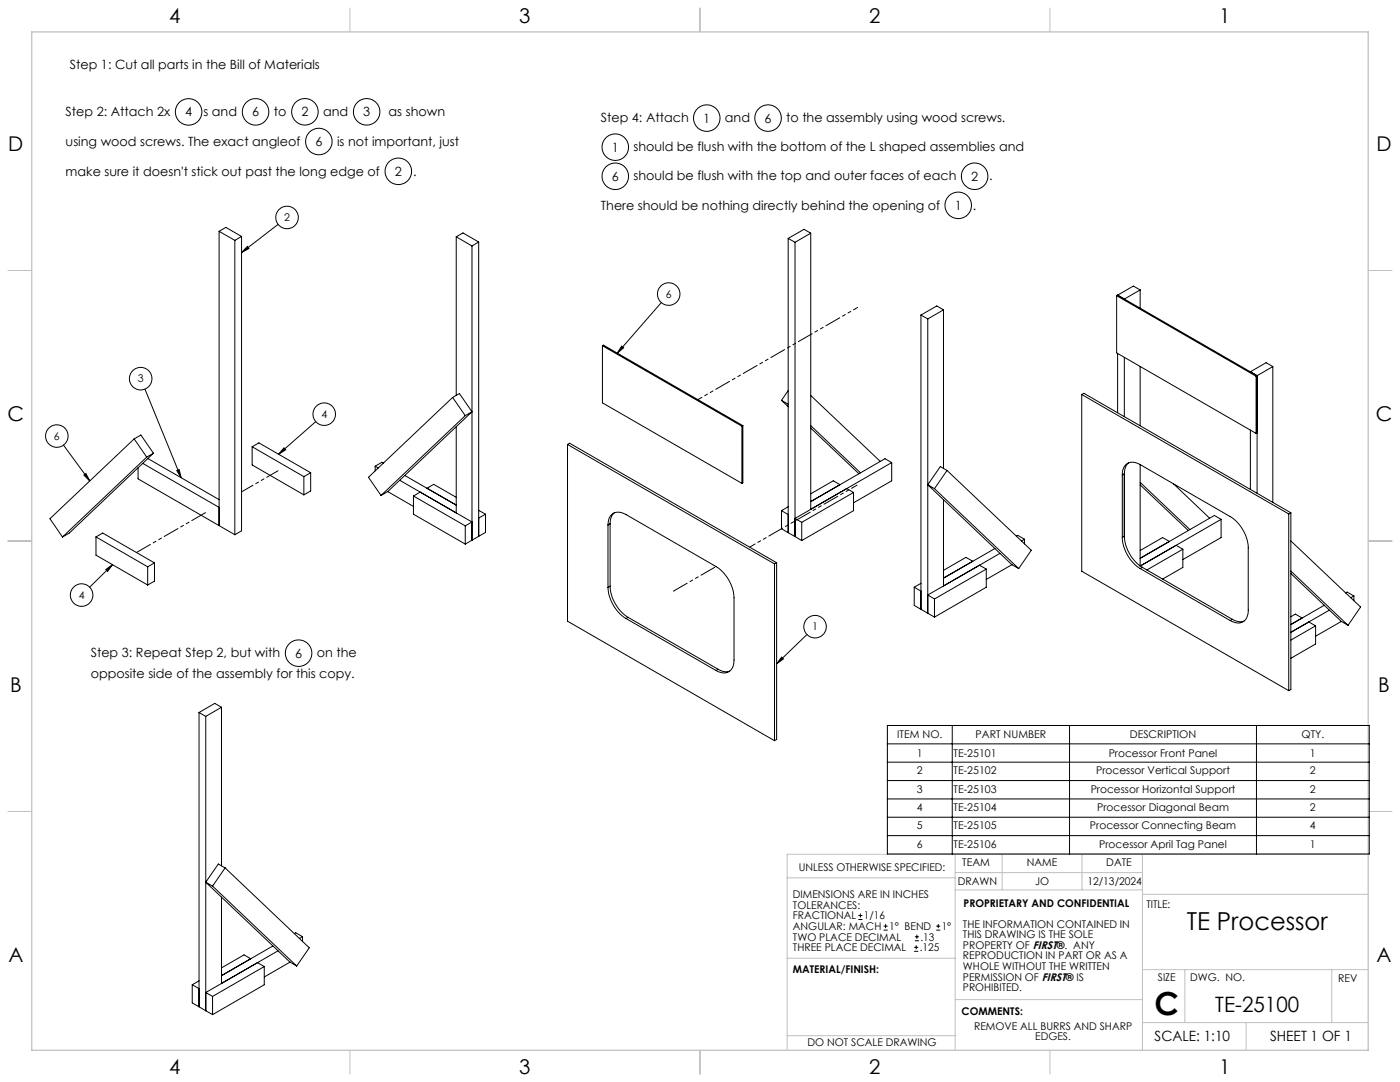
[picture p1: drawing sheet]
<svg xmlns="http://www.w3.org/2000/svg" width="559mm" height="432mm" viewBox="0 0 559 432" stroke-linecap="round" stroke-linejoin="round" font-family="sans-serif">
<g fill="none" stroke="#c0c0c0" stroke-width=".4">
<path d="M139.7 3.2v9.5M279.4 3.2v9.5M419.1 3.2v9.5M3.1 107.9h9.6M546.1 107.9h9.5M3.1 215.9h9.6M546.1 215.9h9.5M3.1 323.8h9.6M546.1 323.8h9.5M314.2 350.3h67M381.2 340.9v78.2M381.2 355.1h74.8"/>
<path d="M381.2 348.2h74.8M400 340.9v14.2M431.9 340.9v14.2M456 340.9v78.2M456 356.9h90.1M546.1 340.9h-231.9v78.2M314.2 382.4h67.2M381.2 398.9h74.8M456 387h90.1M472.9 387v21.1M531.6 387v21.1M139.7 419.1v9.6"/>
<path d="M279.4 419.1v9.6M314.2 413.3h67M419.1 419.1v9.6M456 408.1h90.1M497.4 408.1v11"/>
</g>
<path d="M12.7 12.7h533.4v406.4h-533.4z" fill="none" stroke="#c0c0c0" stroke-width=".5"/>
<g fill="none" stroke="#000" stroke-width=".4">
<path d="M87.5 92.3v117.5M87.5 92.3l6.2 3.6M87.5 92.3l2.6-1.6 6.3 3.7M93.7 95.9v117.5M96.4 94.4l-2.7 1.5M96.4 94.4v117.4l-2.7 1.6M98.7 98.4l.6 .8-2.9 1.6zM111 89.5l-14.6 11.3M182.1 94.5v63.3M182.1 94.5l6.3 3.6M182.1 94.5l2.7-1.5 6.3 3.6M188.4 98.1v117.5"/>
<path d="M191.1 96.6v117.4M191.1 96.6l-2.7 1.5M314.6 95.1v117.5M314.6 95.1l2.7 1.6M317.3 96.7v117.4M323.6 93.1v110.2l32.3-18.7M323.6 93.1l-6.3 3.6M323.6 93.1l-2.7-1.6-6.3 3.6M445.7 118l55.7 32.1M445.7 118v22.8l55.7 32.2M446.1 117.8l-.4 .2M446.1 117.8l55.7 32.1"/>
<path d="M455.1 115.7l-6.3 3.6M455.1 115.7l-2.7-1.5-6.3 3.6M455.1 115.7v7.3M240.5 138l.3-.3 55.7 32.2M240.5 138l55.6 32.1M240.5 138v22.8l55.6 32.1M248.1 138.1l.8 .7-2.5 2.1zM263.9 120.8l-17.5 20.1M367.6 125.7v117.5M367.6 125.7l2.7 1.6M370.3 127.3v117.4M376.6 123.6l-2.7-1.5-6.3 3.6"/>
<path d="M376.6 123.6l-6.3 3.7M376.6 123.6v63.3M57.9 155.3l14.4 35.3M180.7 158.6l-33.6 31.9 5 7.2M180.7 158.6l5 7.3M180.7 158.6l2.7-1.5 5 7.2M311.9 159.8l2.7 2.5M311.9 159.8l2.7 1.5M314.6 155.9l-2.7 3.9M323.6 157.8l27.8 26.3M431.8 157.4l82.6 47.7M431.8 157.4l.8-.4 82.6 47.6"/>
<path d="M431.8 157.4v70.6l82.6 47.6M446.1 141.1v23.6M448.8 142.6v23.7M455.1 146.2v23.7M501.4 150.1v22.9M501.8 149.9l-.4 .2M501.8 149.9v47M508 146.3l-6.2 3.6M508 146.3v54.2M508 146.3l-2.6-1.6-6.3 3.7M25.3 177.6l10.5 14.3M53.6 175.2l-33.7 31.8 5 7.3"/>
<path d="M53.6 175.2l5 7.2M53.6 175.2l2.6-1.6 5 7.3M100.6 178.3l20.7 11.9M100.6 178.3v7.3l20.7 11.9M100.6 178.3l2.7-1.6 20.7 12M113.3 178.7l.7 .8-2.8 1.8zM126 168.2l-14.8 13.1M182.1 170.3v34.4M185.7 165.9l-33.6 31.8M188.4 164.3l-33.6 31.9M188.4 164.3l-2.7 1.6M226.5 177.4v70.5l82.6 47.7"/>
<path d="M226.5 177.4l82.6 47.6M226.5 177.4l.9-.5 82.6 47.7M296.1 170.1v22.8M296.5 169.9l-.4 .2M296.5 169.9v22.8l-.4 .2M323.6 169.9l19.9 18.8M323.6 170.9l19.2 18.2M499.1 171.6v23.7M501.8 172.8l-.4 .2M33.5 189.6l.8-.6 1.5 2.9zM55.1 186.7v4.4l38.6 22.3M57 184.9l30.5 17.6"/>
<path d="M58.6 182.4l-33.7 31.9M59 183l28.5 16.4M61.2 180.9l-33.5 31.8-2.8 1.6M61.2 180.9l-2.6 1.5M70.6 187.8l.9-.4 .8 3.2zM121.3 190.2v7.3M124 188.7l-2.7 1.5M124 188.7v7.2l-2.7 1.6M149.8 186.1l1.2 .7M149.8 186.1v1.8M153 184.8l-.5-.3-2.7 1.6M154.8 196.2l-2.7 1.5"/>
<path d="M154.8 196.2l10.2 5.9M159.5 191.7l28.9 16.6-2.7 1.6M161.6 189.8l20.5 11.8M165 197.9l20.7 12M165 197.9v7.3l20.7 11.9M167.7 196.4l-2.7 1.5M170.4 194.8l2.7-1.5 9 5.2M340.7 196.5l-2.7-1.5-20.7 11.9 2.7 1.6M340.7 196.5l-20.7 12M340.7 196.5v7.3l-20.7 11.9M355.9 184.6l-2.7-1.5-29.6 17.1 11.7-6.8-2.7-1.5-9 5.2M355.9 184.6v7.3l-15.2 8.8"/>
<path d="M370.3 193.5l2.7 1.5M370.3 193.5l33.6 31.9M373 195l33.6 31.9M376.6 199.4v34.5l22.5-13.1M378 187.7l-2.7-1.5-5 7.3M378 187.7l-5 7.3M378 187.7l33.6 31.9-5 7.3M448 189.6v24.9M448.8 189.1v24.9M448.8 189.1l-.8 .5M450.5 184.7l-1.2 1.7-.5 2.7M455.1 192.5l19.8 18.8"/>
<path d="M455.1 193.5l19.2 18.2M455.1 185.4v40.4M455.1 185.4l35.9 20.8a15.9 15.9 0 0 1 7.2 12.4v24.9a4.2 4.2 0 0 1-1.4 4.2 4.2 4.2 0 0 1-4.5 .5l-1.3-.5M455.1 185.4a4.2 4.2 0 0 0-7 2.7l-.1 1.5M468.3 193l14.5 13.8M38.3 214.3l2.7-1.6 20.7 11.9M38.3 214.3l20.6 11.9M38.3 214.3v7.2l20.6 12M185.7 209.9v7.2M191.1 203.7l2.7 1.5M191.1 214l-5.4 3.1M193.8 205.2l-2.7 1.6"/>
<path d="M193.8 205.2v7.3l-2.7 1.5M242.7 209.5a4.3 4.3 0 0 1 5.9-4.7l37.2 21.3a15.9 15.9 0 0 1 7.2 12.4v24.9a4.3 4.3 0 0 1-5.9 4.8l-1.3-.6M242.7 209.5v24.9M243.5 209l-.8 .5M243.5 209v24.9M245.2 204.6l-1.2 1.8-.5 2.6M311.9 203.8l2.7 1.6M311.9 203.8v7.2l2.7 1.6M314.6 202.2l-2.7 1.6M314.6 212.6l2.7 1.5M317.3 214.1l2.7 1.6M320 208.5v7.2"/>
<path d="M397.1 218.9l-20.5 11.8M405.7 214l.5-.4 2.7 1.6M408.9 215.2l-1.2 .7M408.9 215.2v1.9M448 214.5a15.8 15.8 0 0 0 7.1 12.4M448.8 214a15.9 15.9 0 0 0 7.2 12.4M448.8 214l-.8 .5M469.4 217.6l2.7 1.6M472.1 219.2l-14.3 8.3M472.1 219.2v7.2l-8.1 4.7M487.4 207.3l-32.3 18.6M487.4 207.3l-2.7-1.6-29.6 17.1 11.7-6.7-2.8-1.6-8.9 5.2"/>
<path d="M487.4 207.3v7.2l-15.3 8.8M514.4 205.1v70.5M515.2 215.9l27.9 26.4-5 7.3M515.2 204.6v70.6l-.8 .4M515.2 204.6l-.8 .5M42.2 227.3l2.7-1.9-2 2.6zM44.9 225.4l-9.1 9M58.9 226.2v7.3M61.7 224.6l-2.8 1.6M61.7 224.6v7.3l-2.8 1.6M242.7 234.4a15.9 15.9 0 0 0 7.2 12.4M243.5 233.9a15.9 15.9 0 0 0 7.2 12.5"/>
<path d="M243.5 233.9l-.8 .5M309.1 225v70.6M310 224.6l-.9 .4M310 224.6v70.5l-.9 .5M364.9 234.4l2.7 1.5M364.9 234.4v7.2l2.7 1.6M367.6 232.8l-2.7 1.6M373 239v7.3M388.3 224l-2.7-1.6-9 5.2M393.7 227.1l-2.8-1.5-20.6 11.9 2.7 1.5M393.7 227.1l-20.7 11.9M393.7 227.1v7.3l-20.7 11.9"/>
<path d="M403.9 225.4l2.7 1.5M403.9 225.4l-10.2 5.8M455.1 226.9l35.9 20.8M456 226.4l-.9 .5M456 226.4l35.9 20.8M515.2 228.9l20.2 19.1M515.2 227.9l22.9 21.7M537.1 236.6l.6-.3 2.7 1.5M540.4 237.8l-1.2 .7M540.4 237.8v1.9M249.9 246.8l35.9 20.8M250.7 246.4l-.8 .4"/>
<path d="M250.7 246.4l35.9 20.7M322.1 253.2l-12.1 11.7M367.6 243.2l2.7 1.5M370.3 244.7l2.7 1.6M491.9 247.2l2.9 .9 1.7-.2M491.9 247.2l-.9 .5M522.4 248.2l2.7 1.6M525.1 249.8l-9.9 5.6M525.1 249.8v7.2l-9.9 5.7M528.6 241.5l-13.4 7.7 4.5-2.6-2.7-1.5-1.8 1M530.6 243.5l-15.4 8.8M535.4 248l2.7 1.6"/>
<path d="M535.4 248l-10.3 5.9M286.6 267.1l2.6 .9 2.1-.2M286.6 267.1l-.8 .5M312 262.3l.7 .7-2.7 1.9zM79.4 284.3v117.5M79.4 284.3l2.7 1.6M82.1 285.9v117.5M88.4 282.3l-6.3 3.6M88.4 282.3l-2.7-1.6-6.3 3.6M88.4 282.3v63.2M354.2 289.5h192.3v51.3h-192.3zM354.2 296.9h192.3"/>
<path d="M380.1 289.5v51.3M426.9 289.5v51.3M501.5 289.5v51.3M354.2 304.2h192.3M354.2 311.5h192.3M354.2 318.8h192.3M354.2 326.1h192.3M354.2 333.5h192.3M82.1 352.1l33.6 31.9M82.1 352.1l2.7 1.5M84.8 353.6l33.6 31.9M88.4 358v34.5l22.6-13.1"/>
<path d="M89.9 346.4l-5.1 7.2M89.9 346.4l33.5 31.8-5 7.3M89.9 346.4l-2.8-1.6-5 7.3M108.9 377.5l-20.5 11.9M117.5 372.6l.5-.3 2.8 1.5M120.8 373.8l-1.3 .7M120.8 373.8v1.9M342.6 367h1.6M342.6 365.4h1.6M343.4 364.6v1.5M352.7 371.2h1.6M352.7 369.6h1.6"/>
<path d="M353.5 368.8v1.6M364.9 379.7h1.6M364.9 378.1h1.6M365.2 375.4h1.6M365.2 373.8h1.6M365.7 377.3v1.5M366 373v1.6M373.7 371.2h1.6M373.7 369.6h1.6M374.5 368.8v1.6M76.7 393l2.7 1.5M76.7 393v7.2l2.7 1.6"/>
<path d="M79.4 391.4l-2.7 1.6M84.8 397.7v7.2M100.1 382.6l-2.7-1.5-9 5.2M105.5 385.7l-20.7 12M105.5 385.7l-2.7-1.5-20.7 11.9 2.7 1.6M105.5 385.7v7.3l-20.7 11.9M115.7 384l2.7 1.5M115.7 384l-10.2 5.9M79.4 401.8l2.7 1.6M82.1 403.4l2.7 1.5"/>
<circle cx="75.3" cy="44.7" r="5.3"/>
<circle cx="102" cy="44.6" r="5.3"/>
<circle cx="121.7" cy="44.6" r="5.3"/>
<circle cx="127.3" cy="56.5" r="5.3"/>
<circle cx="146.3" cy="44.6" r="5.3"/>
<circle cx="245.6" cy="58.7" r="5.3"/>
<circle cx="282.1" cy="47.1" r="5.3"/>
<circle cx="306.6" cy="47.1" r="5.3"/>
<circle cx="159" cy="68.4" r="5.3"/>
<circle cx="245.6" cy="70.3" r="5.3"/>
<circle cx="389" cy="70.3" r="5.3"/>
<circle cx="114.6" cy="86.8" r="4.5"/>
<circle cx="382.5" cy="81.9" r="5.3"/>
<circle cx="266.9" cy="117.4" r="4.5"/>
<circle cx="56.2" cy="151.1" r="4.5"/>
<circle cx="22.7" cy="174" r="4.5"/>
<circle cx="129.4" cy="165.3" r="4.5"/>
<circle cx="32.6" cy="237.5" r="4.5"/>
<circle cx="325.3" cy="250.1" r="4.5"/>
<circle cx="119.2" cy="260.7" r="5.3"/>
</g>
<path d="M96.4 196.3l14.6-8.4" fill="none" stroke="#000" stroke-width=".4" stroke-dasharray="6.3 1.3 1.3 1.3 1.3 1.3" stroke-dashoffset="1.1"/>
<path d="M82.1 204.6l-27.6 15.9" fill="none" stroke="#000" stroke-width=".4" stroke-dasharray="6.3 1.3 1.3 1.3 1.3 1.3" stroke-dashoffset="-.1"/>
<path d="M342.3 122.7l-63.7 36.8" fill="none" stroke="#000" stroke-width=".4" stroke-dasharray="6.3 1.3 1.3 1.3 1.3 1.3" stroke-dashoffset="4.5"/>
<path d="M342.1 193.6l-42.9 24.7" fill="none" stroke="#000" stroke-width=".4" stroke-dasharray="6.3 1.3 1.3 1.3 1.3 1.3" stroke-dashoffset="3.9"/>
<path d="M285.8 226.1l-17.5 10.1" fill="none" stroke="#000" stroke-width=".4" stroke-dasharray="6.3 1.3 1.3 1.3 1.3 1.3" stroke-dashoffset="-.6"/>
<path d="M98.7 98.4l.6 .8-2.9 1.6zM70.6 187.8l.9-.4 .8 3.2zM113.3 178.7l.7 .8-2.8 1.8zM42.2 227.3l2.7-1.9-2 2.6zM33.5 189.6l.8-.6 1.5 2.9zM312 262.3l.7 .7-2.7 1.9zM248.1 138.1l.8 .7-2.5 2.1z" fill="#000"/>
<text font-size="12.7" x="460.9" y="405.2">C</text>
<text font-size="9.9" x="473.7" y="371.2">TE Processor</text>
<text font-size="8.5" x="485.1" y="404">TE-25100</text>
<g font-size="8.1">
<text x="67.6" y="9.3">4</text>
<text x="207.3" y="9.3">3</text>
<text x="347" y="9.3">2</text>
<text x="486.7" y="9.3">1</text>
<text x="3.3" y="60.1">D</text>
<text x="549.4" y="60.1">D</text>
<text x="3" y="168">C</text>
<text x="549.1" y="168">C</text>
<text x="4" y="276">B</text>
<text x="550.1" y="276">B</text>
<text x="3.3" y="383.9">A</text>
<text x="549.4" y="383.9">A</text>
<text x="67.6" y="428.4">4</text>
<text x="207.3" y="428.4">3</text>
<text x="347" y="428.4">2</text>
<text x="486.7" y="428.4">1</text>
</g>
<g font-size="5.6">
<text x="460.9" y="415.2">SCALE: 1:10</text>
<text x="507" y="415.2">SHEET 1 OF 1</text>
</g>
<g font-size="5.1">
<text x="27.9" y="27.6">Step 1: Cut all parts in the Bill of Materials</text>
<text x="26.2" y="46.3">Step 2: Attach 2x</text>
<text x="73.9" y="46.4">4</text>
<text x="81.2" y="46.3">s and</text>
<text x="100.6" y="46.4">6</text>
<text x="109.3" y="46.3">to</text>
<text x="120.3" y="46.4">2</text>
<text x="129" y="46.3">and</text>
<text x="145" y="46.4">3</text>
<text x="155.1" y="46.3">as shown</text>
<text x="239.8" y="48.8">Step 4: Attach</text>
<text x="280.7" y="48.9">1</text>
<text x="289.3" y="48.8">and</text>
<text x="305.2" y="48.9">6</text>
<text x="313.8" y="48.8">to the assembly using wood screws.</text>
<text x="26.2" y="58.1">using wood screws. The exact angleof</text>
<text x="125.9" y="58.3">6</text>
<text x="134.5" y="58.1">is not important, just</text>
<text x="244.2" y="60.5">1</text>
<text x="252.8" y="60.4">should be flush with the bottom of the L shaped assemblies and</text>
<text x="26.2" y="70.1">make sure it doesn't stick out past the long edge of</text>
<text x="157.6" y="70.2">2</text>
<text x="164.9" y="70.1">.</text>
<text x="244.2" y="72.1">6</text>
<text x="252.8" y="72">should be flush with the top and outer faces of each</text>
<text x="387.6" y="72.1">2</text>
<text x="394.8" y="72">.</text>
<text x="239.8" y="83.6">There should be nothing directly behind the opening of</text>
<text x="381.1" y="83.7">1</text>
<text x="388.3" y="83.6">.</text>
<text x="36.2" y="262.3">Step 3: Repeat Step 2, but with</text>
<text x="117.8" y="262.4">6</text>
<text x="126.5" y="262.3">on the</text>
<text x="36.2" y="270.5">opposite side of the assembly for this copy.</text>
</g>
<g font-size="4.2">
<text x="113.4" y="88.3">2</text>
<text x="265.8" y="118.8">6</text>
<text x="55" y="152.6">3</text>
<text x="128.3" y="166.8">4</text>
<text x="21.5" y="175.5">6</text>
<text x="31.4" y="239">4</text>
<text x="324.2" y="251.6">1</text>
<text x="358.1" y="294.7">ITEM NO.</text>
<text x="389.4" y="294.7">PART NUMBER</text>
<text x="450.9" y="294.7">DESCRIPTION</text>
<text x="519.5" y="294.7">QTY.</text>
<text x="366" y="302">1</text>
<text x="380.6" y="302">TE-25101</text>
<text x="442.5" y="302">Processor Front Panel</text>
<text x="522.9" y="302">1</text>
<text x="366" y="309">2</text>
<text x="380.6" y="309">TE-25102</text>
<text x="437.5" y="309">Processor Vertical Support</text>
<text x="522.9" y="309">2</text>
<text x="366" y="316.3">3</text>
<text x="380.6" y="316.3">TE-25103</text>
<text x="435.3" y="316.3">Processor Horizontal Support</text>
<text x="522.9" y="316.3">2</text>
<text x="366" y="323.6">4</text>
<text x="380.6" y="323.6">TE-25104</text>
<text x="437.9" y="323.6">Processor Diagonal Beam</text>
<text x="522.9" y="323.6">2</text>
<text x="366" y="330.9">5</text>
<text x="380.6" y="330.9">TE-25105</text>
<text x="435.1" y="330.9">Processor Connecting Beam</text>
<text x="522.9" y="330.9">4</text>
<text x="366" y="338.3">6</text>
<text x="380.6" y="338.3">TE-25106</text>
<text x="438.7" y="338.3">Processor April Tag Panel</text>
<text x="522.9" y="338.3">1</text>
<text x="318.8" y="347.7">UNLESS OTHERWISE SPECIFIED:</text>
<text x="384.1" y="345.5">TEAM</text>
<text x="409.9" y="345.7">NAME</text>
<text x="441.6" y="345.7">DATE</text>
<text x="382.3" y="353.3">DRAWN</text>
<text x="413.2" y="353.3">JO</text>
<text x="434" y="353.3">12/13/2024</text>
<text x="316.5" y="358.5">DIMENSIONS ARE IN INCHES</text>
<text x="316.5" y="362.7">TOLERANCES:</text>
<text x="384.6" y="361.9">PROPRIETARY AND CONFIDENTIAL</text>
<text x="457.6" y="362.3">TITLE:</text>
<text x="316.5" y="371.2">ANGULAR: MACH</text>
<text x="316.5" y="366.9">FRACTIONAL</text>
<text x="344.8" y="366.9">1/16</text>
<text x="354.9" y="371.2">1° BEND</text>
<text x="375.9" y="371.2">1°</text>
<text x="384.4" y="370.2">THE INFORMATION CONTAINED IN</text>
<text x="316.5" y="375.4">TWO PLACE DECIMAL</text>
<text x="367.4" y="375.4">.13</text>
<text x="384.4" y="374.4">THIS DRAWING IS THE SOLE</text>
<text x="316.5" y="379.6">THREE PLACE DECIMAL</text>
<text x="367.1" y="379.6">.125</text>
<text x="384.4" y="378.6">PROPERTY OF FIRST®. ANY</text>
<text x="384.4" y="382.9">REPRODUCTION IN PART OR AS A</text>
<text x="316.5" y="388.4">MATERIAL/FINISH:</text>
<text x="384.4" y="387.1">WHOLE WITHOUT THE WRITTEN</text>
<text x="384.4" y="391.3">PERMISSION OF FIRST® IS</text>
<text x="384.4" y="395.6">PROHIBITED.</text>
<text x="462.2" y="391.3">SIZE</text>
<text x="475.1" y="391.3">DWG. NO.</text>
<text x="534.1" y="391.8">REV</text>
<text x="383.8" y="405.1">COMMENTS:</text>
<text x="388.8" y="410.9">REMOVE ALL BURRS AND SHARP</text>
<text x="322.3" y="417.6">DO NOT SCALE DRAWING</text>
<text x="413.2" y="415.2">EDGES.</text>
</g>
</svg>
